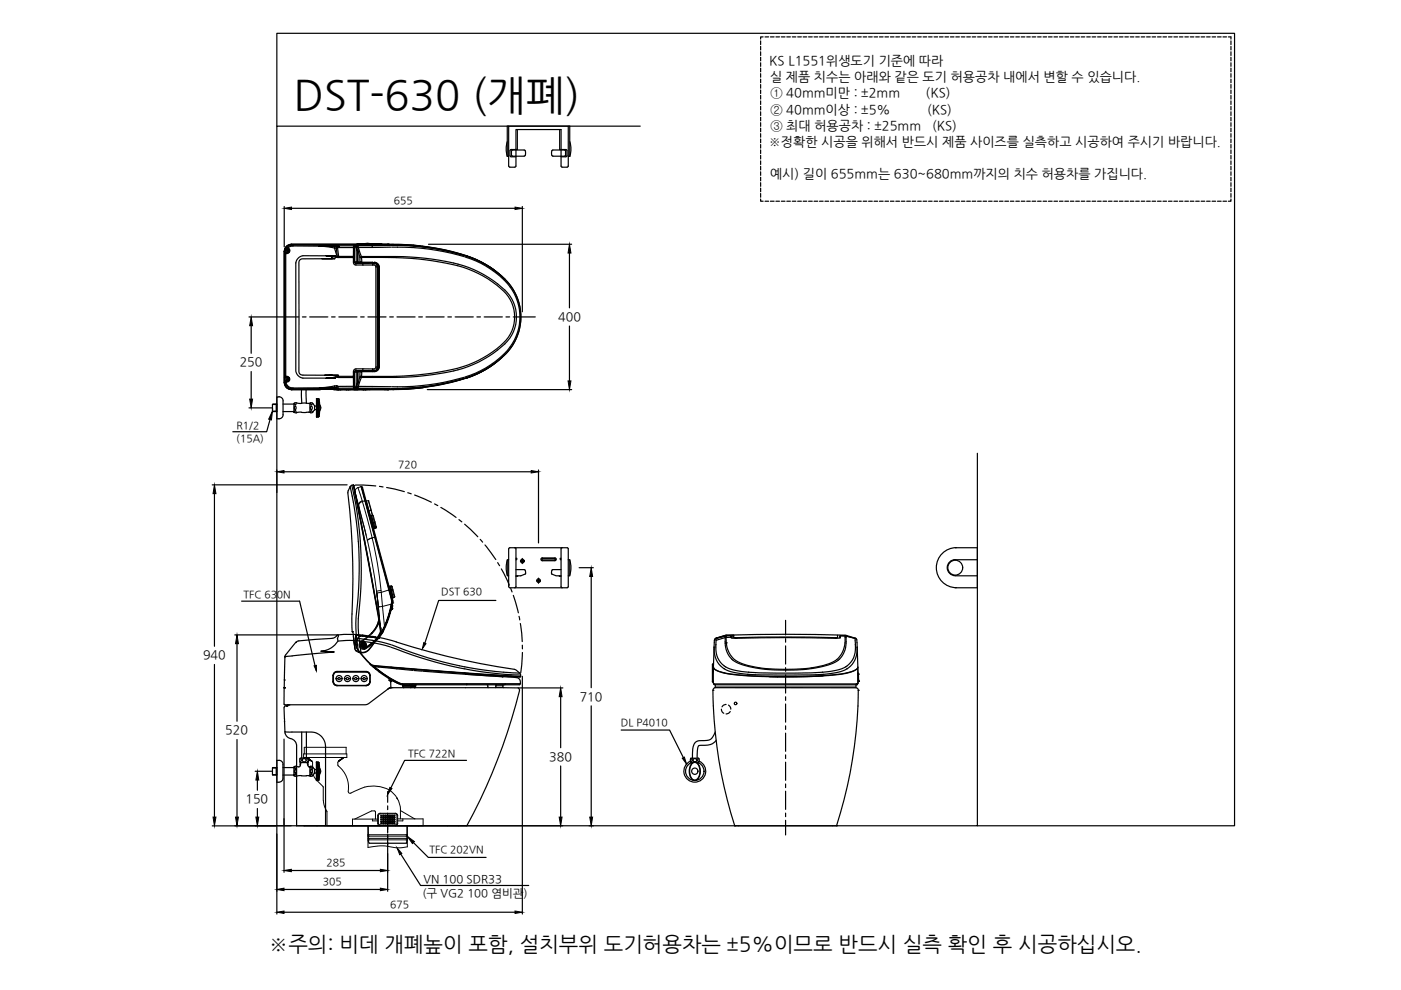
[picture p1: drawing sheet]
<svg xmlns="http://www.w3.org/2000/svg" width="297mm" height="210mm" viewBox="0 0 297 210" stroke-linecap="round" stroke-linejoin="round" font-family="sans-serif">
<!-- layer: 0 -->
<g fill="none" stroke="#000" stroke-width=".25">
<path d="M60.3 43.8v8.5M60.3 53.3v27.8M60.3 53.3h.1M60.3 53.4v27.7M60.3 53.3v.1M60.3 53.4v.3M60.3 53.5l.2 .1-.2 .1M60.3 53.5v.1M60.5 52.8h.4M60.5 53.4v.1l.4 .1M60.6 52.5v.3h.3M60.6 53.6l-.1 .1v26.1h.1"/>
<path d="M60.8 52.5l.2 .1 .1 .2M60.8 52.5l.1 .3M60.8 52.5h-.2M60.8 52.5h.1M60.9 53.6l-.6 .1M60.9 53.6h.1M60.9 53.6l-.1 .2M60.9 52.8h.1M60.9 52.8h.2M60.9 53.6h-.4h.2M60.9 52.8h-.3l-.1 .6h-.2M60.9 52.8a.35 .35 0 0 1 .4 .4 .35 .35 0 0 1-.4 .3"/>
<path d="M60.9 52.8a.39 .39 0 0 1 .4 .4 .39 .39 0 0 1-.4 .4M61.1 52.8l.3 .3-.2 .4M61.1 53.1l-.1 .2M61.2 52.9a.42 .42 0 0 1 .1 .4 .42 .42 0 0 1-.4 .3M61.8 51.8h.1M61.8 51.8a1.54 1.54 0 0 0-1.5 1.5M61.8 44.2h47.4M61.8 51.8a1.53 1.53 0 0 0-1.5 1.5M61.8 51.8l.2 .2 9.3 .1M61.8 51.8a1.48 1.48 0 0 0-1.5 1.6l.3-.9M61.8 51.8h13.8M61.9 52.2l.1-.2-.5 .1-.7 .4"/>
<path d="M62.1 52.1l9.9 .1h-4.4h.6M62.1 52.1l-.4 .1-.7 .4a.64 .64 0 0 1 .4 .8 .64 .64 0 0 1-.8 .4v26M62.2 52l-.1 .1M68.2 52.2l2.7 .4 .2-.4 .2-.1h3.7v.4h.2v1.9M68.2 52v.2M70.3 54.8v-.6h-1.1h1.9h-6.9a1.8 1.8 0 0 0-1.5 1.5v23a1.81 1.81 0 0 0 1.5 1.5h6.9h-1.9h1.1l1.2-.3M70.3 54.2l.2 .1M70.6 54.8h-2.3l2.7 .1h-6.8a.77 .77 0 0 0-.8 .8v23a.78 .78 0 0 0 .8 .8l7.5 .1h-2.8a4.8 4.8 0 0 1 2.6 .3M71.3 52.6h-.4l.6 1.9M71.4 52.3l.3-.2-.1 .4-.2-.1-.1 .2zM71.5 54.5l3.4 .1 .1 1.2 .1 .3 1.8 .1M71.5 54.5l-.9 .3"/>
<path d="M71.5 54.5l-1-.2 .1 .5M71.5 54.5h.1M71.6 52.6h-.3l.2 1.9M71.8 54.4l-.2-1.9h3.4l-.1 1.9 .3 .1h-.3M71.8 54.4l-.3 .1M71.8 54.6v-.2h3.1v.2l.3-.1v1.1M74.9 55.6h.3M75 52.1l.2 .2h.3v.1M75.2 55.6l.2 .2M75.2 52.5v-.2v3.2M75.2 55.5v.1M75.2 55.5l.3 .3"/>
<path d="M75.4 55.8l.1 .4M75.4 55.8h1.5v.4M75.5 52l-.5 .1 .2 .2M75.5 52.1l.3 .4M75.5 52.1l.3 1.3 .1 2.1 .4 .1M75.5 55.8h-.1M75.5 52h.1M75.5 52.5l.2 .5M75.6 51.8l3.3 .1M75.6 51.8h.1M75.6 51.8v.1M75.6 51.9h.1"/>
<path d="M75.6 55.5l.4 .2M75.6 51.8l.6 .1zM75.6 51.8l5.1 .1h-1.5M75.6 55.5h-.4M75.6 51.8h-13.8M75.6 52.9v2.6M75.7 55.5l.2 .3M75.7 53l.1 .2M75.7 53h.1M75.8 53.2v.4M75.8 51.7h5M75.8 51.7l-.2 .1"/>
<path d="M75.8 53.2h.1M75.8 51.8h.1M75.8 53.6v1.9M75.8 53.6h.1M75.8 55.5h.1M75.9 51.8h.3M75.9 51.8h-.3M75.9 51.7h-.1M75.9 51.8h.1M75.9 51.7l-.1 .1M75.9 51.7h.1M75.9 51.7h1.3"/>
<path d="M75.9 51.7h1.4M75.9 51.8h3.6h-.4M75.9 51.8h3.1M75.9 55.6l.5 .1M75.9 51.7h4.2M75.9 51.7h1.3h-1.3M75.9 51.7v.1M75.9 52l-.4 .1M76 51.8h.2M76.2 51.8h.1M76.2 51.9h2.7M76.2 51.9h.1"/>
<path d="M76.3 54.6h.3l.1 1h-.4zM76.3 55.6l.1 .1M76.7 55.7h2.3a1.07 1.07 0 0 1 1.4 1v21a1.05 1.05 0 0 1-1 1.1M76.8 55.7h1.4M76.8 55.7h.1M76.9 56.2h2.1M77.2 51.7h.1M77.3 51.7h-.1M77.3 51.7h.1M77.3 51.7l.6-.1 .7 .1M78.1 55.7l-2.6 .1M78.2 55.7h.1"/>
<path d="M78.5 51.7h.1M78.6 51.7h.1M78.9 52.1h-3.2l.3 .4h-.2l.5 2M78.9 52.1v.4M78.9 51.8l.3 .1zM78.9 51.8h.1M78.9 51.8h.2M78.9 51.9h.1M78.9 52.5h-2.9l.6 1.9h2.4M78.9 55.8h-2M78.9 55.8l.1 .4M79 54.4a63.1 63.1 0 0 1 19.2 1.9 22 22 0 0 1 9.9 6.4 8.1 8.1 0 0 1-2.6 11.5 26 26 0 0 1-13.9 5.3 91.4 91.4 0 0 1-15 .5l-.6 1.9 6.9 .1"/>
<path d="M79 54.6h-2.4v-.2l-.3 .2M79 54.6a61.1 61.1 0 0 1 20.2 2.4 20.4 20.4 0 0 1 8.6 5.9 7.7 7.7 0 0 1-1.7 10.4 24.3 24.3 0 0 1-13 5.6 81.2 81.2 0 0 1-16.5 .9M79 54.4v.2M79 55.7h-2.6M79 56.2h.4l.3 .4M79 51.8h.1M79.1 51.8h1.8M79.2 55.7h.1M79.3 55.7a.8 .8 0 0 1 .8 .8M79.3 55.7l-.4 .1M79.3 55.7h-1.1M79.3 55.7a1.29 1.29 0 0 1 1.1 1"/>
<path d="M79.4 51.8h.1M79.7 56.6v21.2l-.3 .4h-.4M79.7 56.6h.3M79.8 56.1l.2 .5M79.8 56.1l-.6-.3 .1 .4M80 56.6v21.2M80.1 56.5l-.1 21.8M80.1 56.5l-.1 .1M80.1 51.7l-4.2 .1M80.1 51.7h.1M80.1 56.1l.2 .5v5.8M80.2 56.1l-.1 21.8"/>
<path d="M80.2 56.2v21.7M80.2 56.3l.1 5M80.3 51.7h.4h-2.1h2.1M80.3 56.6v21.2M80.3 56.7v21M80.6 51.7l.3 .1M80.6 51.7h.1M80.7 51.7h.1M80.7 51.7l-1.6 .1M80.8 51.7l.1 .1M80.9 51.8l.1 .1M80.9 51.8h1.4"/>
<path d="M80.9 51.8h.1M81 51.8h.1M81 51.8h1.2M81 51.8v.1M81 51.8l-2.1 .1M82.2 51.8h.3l-7 .2M82.2 51.8h.1M82.3 51.8h.2M82.3 51.8h.1M82.5 51.8l.2 .1M82.5 51.8h.1M82.5 51.8l.1 .1"/>
<path d="M82.8 52l-3.9 .1M82.9 52.4l-4 .1M82.9 51.9l-6.4 .1h-.9l.1 .1-.1 .1M82.9 52a51.3 51.3 0 0 1 15.5 2.2M82.9 51.9a53.6 53.6 0 0 1 15.7 2.3M82.9 51.9h-.5M82.9 51.9a53.7 53.7 0 0 1 15.2 2.2M83 51.9h3.5l1.4 .2M83.1 52.4a49.3 49.3 0 0 1 15.3 2M83.3 51.8v.1M83.3 51.8h-1M83.3 51.8l5.8 .3"/>
<path d="M85.3 51.9l2.3 .2M87.7 52l1.8 .2 .3 .1M87.9 52.1l1.7 .2M89.5 52.2a46.3 46.3 0 0 1 9.6 2.1h-.1M89.8 52.3a46.6 46.6 0 0 1 9.2 2M90.8 51.8h30.4M98.6 54.5a20.1 20.1 0 0 1 8.2 4.8M98.6 54.2a20.6 20.6 0 0 1 8.4 5M98.6 54.2a20.5 20.5 0 0 1 8.5 5M99 54.3l3.7 1.7M99 54.3a20.2 20.2 0 0 1 5.9 3.1M99.1 54.3a20.3 20.3 0 0 1 7.4 4.4"/>
<path d="M103.8 56.6l1.9 1.4 1.4 1.2M106.9 59.4a10.8 10.8 0 0 1 0 15.6M107.1 59.2a11.3 11.3 0 0 1-1.9 17.6l-3.2 2-3.4 1.4M107.1 59.2a11.2 11.2 0 0 1 0 16M110.7 43.8v22.3M120.7 53.7v11.6M52.8 67.2h5.9M53.3 69.1v5.8M53.3 78.8v5.8M60.3 79.9v.1M60.3 79.8l.3 .2M60.3 79.9v.8l.2 .1-.2 .1"/>
<path d="M60.3 79.9l.2 .1M60.5 80h.1M60.6 79.8l.5 .1 .2 .2M60.6 79.8l.3 .2M60.7 80h-.2h.4M60.8 79.8l.5 .4M60.9 80h.1M60.9 80a.39 .39 0 0 1 .4 .4 .39 .39 0 0 1-.4 .4M71.5 79.9l.3 .1M71.5 79.9h.1M71.8 79.8h-.3l.3 .2-.3-.1M71.8 79.8v.2"/>
<path d="M74.9 78.9h.3M74.9 79.9h.3l-.3 .1 .1 1.9h-3.4M75.2 78.9v1l-.3-.1v.2h-3.1M75.2 80v1.8l-.2 .1v.4h-3.3M75.2 78.9h.1M75.2 78.9v3.2v-.3M75.4 78.6l-.2 .3M75.4 78.6h.1M75.5 78.2l-.1 .4M75.5 78.6l-.3 .3M75.8 78.9v1.9M75.8 78.9h-.2v2.6"/>
<path d="M75.8 78.9h.1M75.9 78.6l-.3 .3h-.4M76 78.7l-.1 .2M76.3 79.8v.1M76.3 78.8h.4l-.1 1h-.3zM76.4 78.7l-.5 .1M76.6 79.8v.2l-.3-.1-.5 2h.2l-.3 .4 7.1 .1M76.7 78.7h2.3M76.9 78.7h1.2M76.9 78.2l-1.8 .1-.1 .3-.1 1.2h-3.1M76.9 78.2v.4h-1.5M76.9 78.2h2.1"/>
<path d="M77 78.6h1.1zM78.1 78.7h.1M78.9 78.6l.4 .1-3.8-.1M79 78.7l.4 .1h-3.5l-.1 2.2-.3 1.2M79 78.7v.1M79 78.2l-.1 .4h-2M79.3 78.2l-.1 .4 .6-.3M79.7 78.6l-.5 .1M80 77.8h-.3M80 77.8l-.2 .5M80 77.8h.1M80 77.8l.1 .1"/>
<path d="M80.1 77.9h.1M80.2 77.9v.4M80.3 77.8l-.2 .5M80.3 69.3v8.5M80.3 62.4v6.9M80.3 77.8l-.1 .4M80.3 62.4h.1M80.3 72h.1M80.3 77.8h.1M80.3 69.3h.1M80.3 65.1h.1M80.4 77.7a1.1 1.1 0 0 1-1.1 1"/>
<path d="M103.2 78.1l-1.7 1-2.5 1M105 77a20.5 20.5 0 0 1-6 3.1M106.5 75.7a19.8 19.8 0 0 1-7.5 4.4M106.8 75.1a20.1 20.1 0 0 1-8.2 4.8M107 75.3a20.6 20.6 0 0 1-8.4 4.9M120.7 69.1v11.7M52.8 86.5h4.8M57.3 89l-.8 2.5h-7.1M60.3 81.1h.1M60.3 81.1a1.58 1.58 0 0 0 1.5 1.5M60.3 81.1a1.53 1.53 0 0 0 1.5 1.5M60.3 80h.1"/>
<path d="M60.3 80.8v.1M60.3 80h.2M60.3 80.7v.1M60.5 81l.1 .5M60.5 81a1.52 1.52 0 0 0 1.5 1.4M60.5 81h-.1a1.35 1.35 0 0 0 1.4 1.6M60.5 81h.1M60.5 81v.1M60.5 80v.7l.4 .1M60.6 80.8l-.3 .1M60.6 80.8l-.1 .2M60.9 80.8l-.1 .2"/>
<path d="M60.9 80.8l-.4 .2M60.9 80.8h-.4h.2M60.9 80h-.4M60.9 80a.34 .34 0 0 1 .4 .4 .34 .34 0 0 1-.4 .3M60.9 80.8h.1M61.3 80.2l.1 .1M61.3 80.1a.61 .61 0 0 1 0 .7 .61 .61 0 0 1-.7 .2 1.51 1.51 0 0 0 1.5 1.3M61.3 80.1v.1M61.4 80.4l-.2 .3-.3 .1M61.4 80.3v.1M61.8 82.6h.1M61.9 82.2l.1 .2"/>
<path d="M62 82.4l-.2 .2M62.1 82.3l.1 .1M67.9 82.5v.1M70.6 82.5v.1M70.7 82.5l.8 .1M70.7 82.6h.8zM70.9 81.8h.4l.3 .1M70.9 81.8l-3 .4h3.5l-9.3 .1M70.9 81.8l.3 .5h.5M71.3 81.8l.1 .4 .3 .1M71.3 82.6h.4M71.3 82.3l-9.3 .1"/>
<path d="M71.5 82.5h-.8M71.6 81.9l.1 .4M71.7 82.7h.1M71.8 82.6h.3M71.9 82.5v.1M72.1 82.7h.1M72.6 82.6h-.4M73.1 82.6h.4M73.5 82.7h.1M73.5 82.6h.4M73.9 82.7h.1M74.4 82.6h-.4"/>
<path d="M74.8 82.6h.4M75.2 82.1l-.2 .2 7.5 .3h-.3M75.2 82.7h.1M75.3 82.6h.4M75.5 82.3l.4 .1M75.5 82.2l-.3-.1-.2 .2M75.5 82.3h.1M75.5 82.2v.1M75.5 82v.1M75.5 82h.1M75.6 82.4h-.1M75.6 82.2l.1 .1-.1 .1h.3"/>
<path d="M75.6 82.2l-.1 .1M75.6 82.7h.1M75.7 81.4l-.2 .6M75.7 81.4h.1M75.8 81.2l-.1 .2M75.8 81.2h.1M75.8 80.8v.4M75.8 81.9l-.2 .3M75.8 80.8h.1M75.9 82.4l2.6 .1M76.2 82.6h-.5M76.6 82.6h.4"/>
<path d="M77 82.7h.1M77.1 82.6h.3M77.4 82.7h.1M77.7 82.5l.8 .1h-7M77.7 82.6h.7zM77.8 82.6h4.4M77.9 82.6h-.4M82.2 82.6h.1M82.3 82.6h.1M82.3 82.6h-.1M82.5 82.5l-.1 .1M83.3 82.6h.1"/>
<path d="M83.3 82.5l-21.5 .1M85.3 82.4h-2.4M87.6 82.3l-2.3 .2M87.9 82.3l-1.4 .2h-3.5M89.2 82.1l-3.9 .3M89.6 82.1l-1.7 .2M89.8 82.2l-2.1 .2M89.8 82.1h.1M89.8 82.2l-6.5 .4M90.6 82.6h30.6M98.2 80.3a53.5 53.5 0 0 1-15.3 2.2M98.4 80a50.2 50.2 0 0 1-15.3 2"/>
<path d="M98.4 80.3a53.7 53.7 0 0 1-13.1 2.1M98.6 80.2a56.3 56.3 0 0 1-19.2 2.3M99 80.1a47.1 47.1 0 0 1-9.2 2.1M45 102.8h28.6M45.5 104.7v32.3M74.6 102.9h.3l2.3 11.6M74.6 102.9l.7 3.3M74.6 102.9l-.3 .3M74.9 102.8l2.4 11.7M75 103h.1M75 103l5.1 26.9M75.3 106.2a84.1 84.1 0 0 1 .7 25v3l.5 4.1"/>
<path d="M77.2 114.5l3.5 19.1a11.7 11.7 0 0 1-3 4.5l-1.2 .2M77.2 114.5l3.5 18.8v.6l-.2 .4M49.8 134.6h21.7M50.2 136.5v16.4M51.2 127.5h12.3M60.4 139.2h.1M60.4 139.2v.2M62.7 136.2h.1M70.4 135.4l-7.3 .5-.4 .3-2.3 3M71.7 134.6l-.8 .6-.5 .1M71.8 134.8l-.3 .6 .1 .5M71.8 134.8h.1"/>
<path d="M74.7 133.9l-.1-1.8a169.9 169.9 0 0 0-.8-27.8l.4-1.1 .1 .1a78.7 78.7 0 0 1 1.2 27.8v3.1l.5 4 .5 .1M74.7 133.9l.1 .1M74.8 133.9h-.1M74.8 133.9l.1 1.1M74.8 134h.1M74.9 135l.1 .4M75.1 135.8l-3.5 .1a4.5 4.5 0 0 1-3.6 2.2l2.8 .1-10.4 1-.1 6.6M75.2 137.4l-.2-2 .4 2.5M75.4 137.9l.1 .1M75.4 136.7h.1M75.4 137.9l.7 .4M75.5 138h.1"/>
<path d="M75.7 135.8a1.88 1.88 0 0 0 .2 1.9l1.9 2.3 .7 .7 .6 .4 19.4 1.6M75.7 135.8l4.1 .6 2.9 .8M75.7 135.8a1.7 1.7 0 0 0 .1 2l2.6 3M75.7 135.8l.2-.4 4 .5 3 .8M75.9 135.4l-.3 .4M76 138.2l.5 .2M76.3 134.9h.1M76.3 134.9l-.5 .5M76.4 134.9l2.5 .2M76.4 134.8l-.1 .1M76.9 134.8v-.1l2.7 .3M76.9 134.8l-1.5-.1v2"/>
<path d="M76.9 134.8h.1M76.9 134.8l2 .3M76.9 134.7a21 21 0 0 0-5.3-.1l.2 .2M78.9 135.1l1.4 .2 .1-.1M79.2 135.1l.4 .1M79.6 135.2h.2M79.6 135.1v.1M79.6 135l.3 .3M80.3 135.2v.1M80.3 135.2l1.9 .4a168.6 168.6 0 0 0 27.1 6.4l.9 .7M80.6 134.4l-2.3 3.3a1.94 1.94 0 0 1-1.8 .7v-.1M82.9 137.2a82.3 82.3 0 0 0 24.1 5.8"/>
<path d="M83 136.7a77.9 77.9 0 0 0 27.2 6M122.8 120.4h3M125.3 122.2v23.6M151.4 137.2l-.1 4.2a2.68 2.68 0 0 0 2.3 1.3 109.4 109.4 0 0 0 25.1 .1 5.2 5.2 0 0 0 3.1-1.2l-.1-4.3M151.8 135.4l-.3 .3-.1 .5a5.2 5.2 0 0 0 3 6l1.8 .5a116.5 116.5 0 0 0 17.6 .3h.8a10.8 10.8 0 0 0 5.3-1.4 5.6 5.6 0 0 0 1.8-5.4v-.5l-.4-.3M151.8 135.4l2-.5v.3l-2 .6zM151.8 135.4h.1M151.9 135.3v.1M151.9 135.3l-.4 .3M153.8 136.3h.1M153.8 134.7l-2 .6M153.8 134.8h.1"/>
<path d="M153.9 134.8l-2.1 .6M153.9 134.8v.3l-.1 .1v1.1M154 134.7a382.7 382.7 0 0 1 25.4 0M154 134.7l-2.2 .6-.3 .4M154 136.3a5.1 5.1 0 0 0 4.5 4.8 36.9 36.9 0 0 0 17.3-.4 5.3 5.3 0 0 0 3.4-5.9l.2 .1a5.5 5.5 0 0 1-2.3 5.5 27.6 27.6 0 0 1-12.1 1.7l-4.2-.4a11.6 11.6 0 0 1-5.7-2 4.8 4.8 0 0 1-1.3-3.4M154 136.3h.1M154 134.7h-.3M155 134.8h-1.1M155.1 135.2l-.1-.4v.4M155.6 134.7l-.4 .2v.4M155.9 135.2l.1 .1M156 135.3h.1"/>
<path d="M177.1 135.3h.1M177.6 134.7v.4l-.2 .1-10.8-.1-10.8 .1-.2-.1v-.4h-1.6M178.1 134.8h1.1M178.2 135.1l-.7 .2-10.9-.1-11 .1-1-.2a.44 .44 0 0 0-.6 .1 .44 .44 0 0 0 0 .5v.6M178.2 135.2h-.1M178.2 135.1v-.3l-.1 .4M178.2 135.1l-.1 .1M179.2 134.8h.1M179.3 134.8h.1M179.3 134.8l2 .6M179.4 134.7l1.9 .6 .3 .3M179.4 134.9l1.9 .5v.4a5.4 5.4 0 0 1-2.4 5.8 27.3 27.3 0 0 1-9 1.1l-10.4-.1a11.4 11.4 0 0 1-6-1.4 5.5 5.5 0 0 1-1.7-5.3v-.1"/>
<path d="M181.3 135.4h.1M45.5 140.9v32.3M50.2 156.8v16.4M60.2 156.7v28.2M60.2 150.1l.1 2.3M60.2 145.8h.1M60.3 145.8l-.1 3.5M60.3 144.2h.1M60.3 152.4h.1M60.3 152.4v.5M60.3 152.9l.1 2.2 5.5 .1a3.1 3.1 0 0 1 3.1 3.1v16.8M60.4 155.3v.1a1.55 1.55 0 0 0 1.3 1.2"/>
<path d="M60.4 155.1v.1M60.6 149.6l-.2 .2-.2 .2M60.8 149.7h.1M61 149.4v.1M61.1 149.5l-.3 .2M61.1 149.5l-.2 .1-.3 .1M61.4 149.4l-.3 .1M61.7 156.6a1.53 1.53 0 0 1 1.2 1.6v16.9h4.2M70.6 144.5h.1a.8 .8 0 0 0 .8 .8M70.6 143.2l.1 1.3M70.6 143.2v1.3M70.6 144.5l.3 .6 .6 .3"/>
<path d="M70.7 143.2v1.3a.77 .77 0 0 0 .8 .8M70.7 144.7v.1M71.2 143.9h.4a.24 .24 0 0 1 .3-.2 .24 .24 0 0 1 .2 .2h.4M71.5 142.4a.8 .8 0 0 0-.8 .8M71.5 142.4h6.1a.8 .8 0 0 1 .8 .8M71.5 145.3h6.1l-6.1 .1M71.5 145.3v.1M71.5 142.4h6.1M71.5 142.4a.86 .86 0 0 0-.9 .8M71.6 143.9a.24 .24 0 0 0 .3 .2 .24 .24 0 0 0 .2-.2M73 143.9h.4a.25 .25 0 0 1 .3-.2 .25 .25 0 0 1 .2 .2h.4M73.4 143.9a.25 .25 0 0 0 .3 .2 .25 .25 0 0 0 .2-.2"/>
<path d="M74.8 143.9h.4a.24 .24 0 0 1 .2-.2 .24 .24 0 0 1 .3 .2h.4M75.2 143.9a.24 .24 0 0 0 .2 .2 .24 .24 0 0 0 .3-.2M76.6 143.9h.4a.24 .24 0 0 1 .2-.2 .24 .24 0 0 1 .2 .2h.5M77 143.9a.24 .24 0 0 0 .2 .2 .24 .24 0 0 0 .2-.2M77.6 142.5h-6.1a.77 .77 0 0 0-.8 .7M77.6 142.5a.94 .94 0 0 1 .9 .7M77.6 142.4a.86 .86 0 0 1 .9 .8M78.3 144.9v.1M78.4 144.5a.77 .77 0 0 1-.8 .8M78.4 144.5a.76 .76 0 0 1-.7 .8M78.4 143.2v1.3M78.4 144.5h.1"/>
<path d="M78.4 140.8l.8 .7M78.5 140.8l.7 .7M78.5 144.5l-.3 .6-.6 .3M78.5 140.7l.1 .2 .8 .3 19.1 1.5M78.5 143.2v1.3M78.7 141h.1M79 141.1l.5 .6M79.2 141.5l.4 .3M79.3 141.2l.3 .1M79.3 141.3l-.2-.1 .4 .3M79.3 141.3l.2 .1M79.5 141.5l.1 .1a17.9 17.9 0 0 0 5.8 3.4l24.8 .1"/>
<path d="M79.5 141.5l1.5 1.1a15.2 15.2 0 0 0 4.4 2.4M79.5 141.7l4 2.6M79.6 141.4l4.6 .4M79.6 141.3v.1M79.6 141.8l.1 .1M79.7 141.9a21.6 21.6 0 0 0 5.3 3.3h.4M80.1 142l.1 .1M80.2 141.4h.1M82.3 143.8l2.1 1.1M82.6 145.8l-4.4 3.4-.6 .2h-17.3l-.1-.1M82.6 145.8h.1M82.7 144.3h.1"/>
<path d="M82.7 144.3l-.2-.1 .3 .3 .1 1.2-.3 .1M82.7 144.3l.1 .1M82.8 145.8h.3l-.8 .2M82.8 144.4v.1M82.8 144.5h.1M82.9 141.5l27.3 2M83.1 145.8l26.7 .1M84.1 141.8l3.5 .3M85.3 145.2l.1 .1M85.4 145.2h.1M85.4 145.2v.1M85.4 145.2h24.7"/>
<path d="M85.4 145.2l.1 .1M85.4 145.4h1.8v.3M85.4 145.3v.1M85.4 145.4v.3M85.4 145.7h1.8M85.5 145.7l.1 .1M85.8 145.2h.1M86.8 145.2h.1M86.9 145.2h.1M87.2 145.7l-.1 .1M87.3 145.2l-1.9 .1M87.8 142.2l1.7 .1"/>
<path d="M88.1 145.4h.1M88.1 145.7l-.2 .1M88.1 145.3v.1h-.9h.9l-.1 .3h-.8M88.1 145.3v.1M88.1 145.4v.3M88.2 145.2l-1 .1v.1h-1.8M88.2 145.2l-.1 .1M89.7 142.3l9 .7M98.5 142.7l11.8 .8M98.5 142.7l11.9 .7M98.7 143l7.8 .5M98.7 143l8 .5"/>
<path d="M103.3 145.2l.2 .6M105.1 145.7v.1M105.1 145.3v.4M105.3 145.2l-.1 .1h1.4v.4M106.5 143.5l2.9 .2M106.5 143.5h.1M106.6 145.7h-1.5M106.7 145.2h.1M107 143l3.4 .1M109.4 143.7a.94 .94 0 0 1 .8 1.3h-22.6M109.4 143.6h.1M109.4 143.7h.1"/>
<path d="M109.8 145.8l.2 .2 .1 .5M110 145.9h9.3M110.1 146.5a122.5 122.5 0 0 1-11.1 28.6h-34.6M110.2 142.7l.2 .7M110.2 145.1l-.1 .1M110.4 143.4l-.1 .1M110.7 143.4v50.4M118.9 147.7v10.8M125.3 149.7v23.5M151.2 146.4a97.4 97.4 0 0 0 4.6 28.6M151.2 146.4h.1M151.2 146.3a.89 .89 0 0 1 1.2-.5h29.1l.4 .2 .1 .4"/>
<path d="M151.2 140.8h.1M151.2 140.7l-.2 .2v3.6l.2 .2M151.3 141.5v3.5h30.5M151.4 145v.1a1.12 1.12 0 0 0 1.1 .1h29.2M151.6 155.2a2.25 2.25 0 0 1-2.8 1.8 1.61 1.61 0 0 0-1.9 1.8l-.1 2M151.7 145.2v.5h29.8v-.5M151.8 157a4.1 4.1 0 0 1-3.5 1.1l-.4 .5-.1 2.2M153 150.4l.1 .4 .4 .4M153.9 149.4l-.5 .1-.3 .4M154.5 149.5l.3 .3 .1 .6M154.8 150.8l-.3 .4-.6 .2M174.5 143.3l-7 .2h-4.4"/>
<path d="M181.8 145l-.1 .2M181.9 141.4l-.1 .2a6.4 6.4 0 0 1-3.3 1.3l-6.2 .5-8.9 .1-6.7-.3-3.6-.6a2.15 2.15 0 0 1-1.8-1.1v-.1M181.9 142.7h.1M181.9 142.7l.1 1.7M181.9 142.7l.1 .2M181.9 144.8v-3.3v3.4l-.2 .1M181.9 144.8l-.1 .2M182 146.4a96.2 96.2 0 0 1-4.6 28.6M182 146.4h.1M182 143v1.4M182 142.9h.1M182 144.5h.2"/>
<path d="M182 144.2l.2 .2M182.2 144.5h-.2M182.2 144.4v.1M45 175.1h13.5M49.8 175.1h10.3M54.1 163.5h3.5M54.6 165.4v2.1M54.6 171.4v1.8M58.7 175.2v18.6M60.2 173.6v1.5h1.5M78.1 175.1v1.9h.1M78.3 178.1h-.2l.1 .7h7.9l.2-.7h-.2"/>
<path d="M78.3 177.3h-.2v.5h.1M86.1 177.3h.2v.5h-.2M86.3 175.1v1.9h-.2M87.7 178.6l3.1 3.2h12.3M99.1 175.1h20.2M118.9 162.4v10.8M124.9 175.1h.9M155.8 175.1h.1M155.8 175h.1M155.8 175.1h21.6M177.4 175.1h.1M177.4 175h.1"/>
<path d="M60.2 193.4h49M61.8 184.6h18.8M82.2 181v3.9"/>
<circle cx="60.9" cy="53.2" r=".18"/>
<circle cx="60.9" cy="53.2" r=".14"/>
<circle cx="60.9" cy="80.4" r=".18"/>
<circle cx="60.9" cy="80.4" r=".14"/>
<circle cx="71.9" cy="143.9" r=".65"/>
<circle cx="73.7" cy="143.9" r=".65"/>
<circle cx="75.4" cy="143.9" r=".65"/>
<circle cx="77.2" cy="143.9" r=".65"/>
<circle cx="156" cy="149.2" r=".28"/>
</g>
<g fill="#000" stroke="#000" stroke-width=".21">
<path d="M60.3 44.2l1.5-.3v.5zM109.2 43.9l1.5 .3-1.5 .2zM120.7 51.8l.4 1.9h-.7zM53.3 67.2l.3 1.9h-.7zM52.9 84.6h.7l-.3 1.9zM57.8 87.2l-.2 1.8-.6-.1zM120.4 80.8h.7l-.4 1.8zM45.5 102.8l.3 1.9h-.6zM50.2 134.6l.3 1.9h-.6zM125.3 120.4l.3 1.8h-.6zM118.9 145.9l.3 1.8h-.6zM45.2 173.2h.6l-.3 1.9z"/>
<path d="M49.9 173.2h.6l-.3 1.9zM54.3 173.2h.6l-.3 1.9zM54.6 163.5l.3 1.9h-.6zM86.4 177.3l1.5 1.1-.5 .5zM118.6 173.2h.6l-.3 1.9zM125 173.2h.6l-.3 1.9zM58.7 193.4l1.5-.2v.5zM60.2 184.6l1.6-.3v.5zM80.6 184.3l1.6 .3-1.6 .2zM109.2 193.2l1.5 .2-1.5 .3z"/>
</g>
<!-- layer: 1 -->
<g fill="none" stroke="#000" stroke-width=".25">
<path d="M58.7 99.6v4.8M114.2 99.6v15.5M60.2 100h52.4M110.3 119h.9M110.7 118.4v1.1M113.7 123.1h.9M114.2 122.6v1.1M65 160.6l1.1 .8-1-.8M71.8 161.4l1-.8-1 .8M72.8 160.6l-1 .8M84.2 169.2l.1 .2"/>
<circle cx="81.3" cy="174.5" r=".12"/>
<circle cx="81.3" cy="173.7" r=".12"/>
<circle cx="81.3" cy="173.4" r=".12"/>
<circle cx="81.3" cy="173" r=".12"/>
<circle cx="81.3" cy="174.1" r=".12"/>
<circle cx="81.7" cy="173.7" r=".12"/>
<circle cx="81.7" cy="174.1" r=".12"/>
<circle cx="81.7" cy="174.5" r=".12"/>
<circle cx="81.7" cy="173.4" r=".12"/>
<circle cx="81.7" cy="173" r=".12"/>
<circle cx="82.2" cy="173.4" r=".12"/>
<circle cx="82.2" cy="173" r=".12"/>
<circle cx="82.2" cy="174.1" r=".12"/>
<circle cx="82.2" cy="173.7" r=".12"/>
<circle cx="82.2" cy="174.5" r=".12"/>
<circle cx="82.7" cy="173" r=".12"/>
<circle cx="82.7" cy="174.5" r=".12"/>
<circle cx="82.7" cy="173.7" r=".12"/>
<circle cx="82.7" cy="174.1" r=".12"/>
<circle cx="82.7" cy="173.4" r=".12"/>
<circle cx="83.1" cy="173.7" r=".12"/>
<circle cx="83.1" cy="173" r=".12"/>
<circle cx="83.1" cy="174.1" r=".12"/>
<circle cx="83.1" cy="174.5" r=".12"/>
<circle cx="83.1" cy="173.4" r=".12"/>
<circle cx="83.6" cy="173.7" r=".12"/>
<circle cx="83.6" cy="173" r=".12"/>
<circle cx="83.6" cy="174.5" r=".12"/>
<circle cx="83.6" cy="173.4" r=".12"/>
<circle cx="83.6" cy="174.1" r=".12"/>
</g>
<path d="M58.7 100l1.5-.2v.5zM112.6 99.8l1.6 .2-1.6 .3z" fill="#000" stroke="#000" stroke-width=".21"/>
<!-- layer: 4 -->
<g fill="none" stroke="#000" stroke-width=".25">
<path d="M107.5 30l-.2 1.6 .2 1.5M107.5 33.1v-6.4h13.3v6.4M107.5 33.1h.3M107.8 26.7l.1 8.5 .2 .2M108.1 35.4h1.1M108.7 33.1h2.4M108.7 33.1l-.2-.2v-1l2.6-.1a.82 .82 0 0 1 0 1.3M109.2 35.4l.2-.2v-7.7h9.6v7.7l.2 .2M109.7 27.5v4.2h-1.3l-.3 .2 .1 1.3h1.2M117.2 33.1h2.5M117.2 33.1a.83 .83 0 0 1 0-1.3l2.6 .1 .1 1-.2 .2M118.7 27.5v4.2h1.3"/>
<path d="M119 33.2h1M119.2 35.4h1M120 31.7l.2 .2v1.1l-.2 .2M120.5 26.7v8.5l-.2 .2M120.5 33.1h.3M120.8 30l.3 1.6-.3 1.5M57.8 87.2l.9 .1zM57.8 85.8l.9-.1zM57.8 85.8v1.4M58.6 85.7v1.6M58.7 85.7v1.5M59.1 84.2h-.4v4.6h.4"/>
<path d="M59.2 84.1h.1M59.2 88.8h.1M59.2 84.1a.86 .86 0 0 1 .8 .9M60 85v2.9M60 85.7h2.3M60 87.9a.86 .86 0 0 1-.8 .9M62.3 87.4l.6 .1M62.4 87.5l.2-.5 .2 .5M62.5 86.1a.35 .35 0 0 1 .3 .4 .35 .35 0 0 1-.3 .3zM62.8 85.4l-.2 .5-.2-.4M62.9 85.4l2.1 .1M62.9 85.4a.39 .39 0 0 0-.6 .4v1.6v-.1h-2.3"/>
<path d="M63.9 82.6l.1 2.9M64.9 82.6l.1 2.9M65 87.4l-2.1 .1M65 85.5h.4M65.4 87.4h.3M65.4 85.5h.3M65.4 87.4h-.4M65.8 85.4l.2 .4 .2-.4M65.9 86.1a.36 .36 0 0 1 .3 .4 .36 .36 0 0 1-.3 .3zM66.2 87.5l-.2-.4-.2 .4M66.4 85.7l-.3-.3-.4 .1v1.9l.4 .1 .3-.2M66.4 85.6l.3 .4"/>
<path d="M66.7 86.1v.7h.4M66.7 86v.1M66.7 86.8v.1M66.7 86.1h.4M66.7 86.9l-.3 .4M67.2 84.5h.1M67.2 84.5l.3 .1M67.2 84.5v3.9M67.2 85.7h.3M67.2 85.6h.3M67.2 87.7h.3M67.2 85h.3"/>
<path d="M67.2 84.9h.3M67.2 84.8h.3M67.2 84.7h.3M67.2 84.6h.3M67.2 87.5h.3M67.2 87.6h.3M67.2 87.4h.3M67.2 87h.3M67.2 87.1h.3M67.2 87.2h.3M67.2 87.3h.3M67.2 86.5h.3"/>
<path d="M67.2 86.6h.3M67.2 86.7h.3M67.2 86.8h.3M67.2 86.9h.3M67.2 86.4h.3M67.2 86.3h.3M67.2 86.2h.3M67.2 86.1h.3M67.2 86h.3M67.2 85.9h.3M67.2 85.8h.3M67.2 85.4h.3"/>
<path d="M67.2 85.3h.3M67.2 85.5h.3M67.2 85.2h.3M67.2 85.1h.3M67.2 88h.3M67.2 88.1h.3M67.2 88.2h.3M67.2 88.3h.3M67.2 87.8h.3M67.2 87.9h.3M67.5 84.6h.1v3.7M67.5 84.6v3.8"/>
<path d="M67.6 84.6l.2 1.9-.2 1.8M67.6 88.3l-.4 .1M67.8 85.8l.2 .7-.2 .6M107.5 118.8l-.2 1.6 .2 1.5M107.8 118.7h-.3v3.4h.3M107.9 116.2h12.5v8.3h-12.5zM109.2 116.1l.2 .3v8l-.2 .2M109.4 118.4h.2v.3h-.2M114.9 118.5l2.7-.1 .2 .2-.2 .1h-2.6zM115 118.3h2.6M115 118.3l-.3 .3 .3 .3h2.6l.3-.3-.3-.3M119 118.4h-.2v.3h.2"/>
<path d="M119.2 116.1l-.2 .3v8l.2 .2M120.5 118.7h.3v3.4h-.3M120.8 118.8l.3 1.6-.3 1.5M202.5 116.1h4.7v8.5h-4.7M202.8 116.1a4.2 4.2 0 0 0-4.3 4.3 4.2 4.2 0 0 0 4.3 4.2M207.2 118.7h-4.7a1.7 1.7 0 0 0-1.7 1.7 1.7 1.7 0 0 0 1.7 1.7h4.7M109.4 120.8h1.9l.1 .6-.1 .3M109.8 122.1l-.4 .1M111.3 121.7l-.9 .4h-1M117 121.7l.9 .4h1.1M118.6 122.1l.4 .1M119 120.8h-1.9l-.2 .6 .1 .3"/>
<path d="M64 155.2v5.6l1.3-.1 .1 .5-.1 .5M65 155.2v5.6M57.8 162.8l.9-.1-.9 .1v1.4l.9 .1-.9-.1M58.6 162.7v1.6M59.1 161.2h-.4v4.7a1.03 1.03 0 0 0 1.3-.9M59.2 161.2a.86 .86 0 0 1 .8 .9M60 164.3h2.3M60 162.7h2.3M60 162.1v2.9M62.3 164.3h.1M62.3 164.5l.6 .1M62.4 164.5l.2-.4 .2 .5"/>
<path d="M62.5 163.2a.35 .35 0 0 1 .3 .3 .35 .35 0 0 1-.3 .4zM62.8 162.5l-.2 .5-.2-.5M62.9 162.5a.39 .39 0 0 0-.6 .3v1.7v-.2M63.6 160.8l.3 .4-.3 .3M63.6 161.7v.8h-.7M63.6 161.7h1.7M63.8 161.7l-.2 .3M63.8 162l-.2 .2M64 160.8a.51 .51 0 0 0-.5 .3 .51 .51 0 0 0 .2 .6M65 164.5l-2.1 .1M65.2 161.7l.1 .3M65.2 162l.1 .2"/>
<path d="M65.3 161.7v.7l.3 .2M65.3 160.9l-.3 .3 .4 .3M65.4 164.5h.3M65.4 164.4l-.5 .1M65.5 162.6l.1 .1M65.6 164.4h.1M65.6 162.7h.1M65.6 162.6h.1M65.6 164.4l-.1 .1M65.6 162.6v.1M65.6 164.4v.1M65.7 162.5a.84 .84 0 0 1 1 .7"/>
<path d="M65.7 162.6v1.9M65.8 162.5l.2 .4 .2-.4M65.9 163.2a.36 .36 0 0 1 .3 .3 .36 .36 0 0 1-.3 .4zM66.2 164.5l-.2-.4-.2 .5M66.7 163.9v.1a.93 .93 0 0 1-1 .5M66.7 163.2v.7h.4M66.7 163.2h.4M67.2 161.6h-.1v3.9h.1M67.2 161.6h.3M67.2 164.3h.3M67.2 162.7h.3M67.2 164.5h.3"/>
<path d="M67.2 164.4h.3M67.2 162.6h.3M67.2 161.6v3.9M67.2 164.7h.3M67.2 164.8h.3M67.2 162h.3M67.2 161.9h.3M67.2 161.8h.3M67.2 161.7h.3M67.2 164.6h.3M67.2 164h.3M67.2 164.1h.3"/>
<path d="M67.2 164.2h.3M67.2 163.6h.3M67.2 163.7h.3M67.2 163.8h.3M67.2 163.9h.3M67.2 163.5h.3M67.2 163.4h.3M67.2 163.3h.3M67.2 163.2h.3M67.2 163.1h.3M67.2 163h.3M67.2 162.9h.3"/>
<path d="M67.2 162.8h.3M67.2 162.5h.3M67.2 162.4h.3M67.2 162.3h.3M67.2 162.2h.3M67.2 162.1h.3M67.2 165.1h.3M67.2 165.2h.3M67.2 165.3h.3M67.2 164.9h.3M67.2 165h.3M67.5 161.6l.1 .1"/>
<path d="M67.5 165.4l-.3 .1M67.5 161.6v3.9M67.6 161.7l.2 1.9-.2 1.8M67.6 165.4l-.1 .1M67.6 161.7v3.7M67.8 162.9l.2 .6-.2 .7M146.4 161.4a2.32 2.32 0 0 0-.9 3.5 2.32 2.32 0 0 0 3.6 0 2.32 2.32 0 0 0-.9-3.5M146.4 160.8l.3 .4-.3 .3M146.5 161.7h.1M146.5 161.7l-.2-.5 .2-.5 1.6 .1a.73 .73 0 0 1 0 .9M146.6 161.7h.1M146.6 161.9a.91 .91 0 0 1 1-.3 .91 .91 0 0 1 .7 .8 2.59 2.59 0 0 1-.6 3 .97 .97 0 0 1-1.3-.7 2.93 2.93 0 0 1 .2-2.8z"/>
<path d="M146.7 161.9a.87 .87 0 0 1 .9-.2 .87 .87 0 0 1 .6 .8 2.39 2.39 0 0 1-.7 2.9 1.27 1.27 0 0 1-1.3-1.5l.1-1.1zM148 161.7h.1M148.1 161.7h.1M148.2 160.9l-.3 .3 .3 .3"/>
<circle cx="110.8" cy="119" r=".39"/>
<circle cx="110.8" cy="119" r=".2"/>
<circle cx="114.2" cy="123.1" r=".39"/>
<circle cx="114.2" cy="123.1" r=".2"/>
<circle cx="202.5" cy="120.4" r="1.58"/>
<circle cx="64.5" cy="161.2" r=".38"/>
<circle cx="147.3" cy="161.2" r=".38"/>
<circle cx="147.3" cy="163.5" r="1.96"/>
<circle cx="147.3" cy="163.5" r=".67"/>
</g>
<!-- layer: 3 -->
<g fill="none" stroke="#000" stroke-width=".25">
<path d="M161.3 8.7v.8M161.3 9.8v.8M161.3 11v.8M161.3 12.1v.8M161.3 13.3v.8M161.3 14.4v.8M161.3 15.6v.8M161.3 16.8v.7M161.3 17.9v.8M161.3 19.1v.7M161.8 7.8h-.5v.5M162.2 7.8h.8"/>
<path d="M163.3 7.8h.8M164.5 7.8h.8M165.7 7.8h.7M166.8 7.8h.8M168 7.8h.7M169.1 7.8h.8M170.3 7.8h.7M171.4 7.8h.8M172.6 7.8h.8M173.8 7.8h.7M174.9 7.8h.8M176.1 7.8h.7"/>
<path d="M177.2 7.8h.8M178.4 7.8h.8M179.5 7.8h.8M180.7 7.8h.8M181.8 7.8h.8M183 7.8h.8M184.1 7.8h.8M185.3 7.8h.8M186.5 7.8h.7M187.6 7.8h.8M188.8 7.8h.7M189.9 7.8h.8"/>
<path d="M191.1 7.8h.8M192.2 7.8h.8M193.4 7.8h.8M194.6 7.8h.7M195.7 7.8h.8M196.9 7.8h.7M198 7.8h.8M199.2 7.8h.8M200.3 7.8h.8M201.5 7.8h.8M202.6 7.8h.8M203.8 7.8h.8"/>
<path d="M205 7.8h.7M206.1 7.8h.8M207.3 7.8h.7M208.4 7.8h.8M209.6 7.8h.8M210.7 7.8h.8M211.9 7.8h.8M213 7.8h.8M214.2 7.8h.8M215.4 7.8h.7M216.5 7.8h.8M217.7 7.8h.7"/>
<path d="M218.8 7.8h.8M220 7.8h.7M221.1 7.8h.8M222.3 7.8h.8M223.5 7.8h.7M224.6 7.8h.8M225.8 7.8h.7M226.9 7.8h.8M228.1 7.8h.8M229.2 7.8h.8M230.4 7.8h.8M231.5 7.8h.8"/>
<path d="M232.7 7.8h.8M233.8 7.8h.8M235 7.8h.8M236.2 7.8h.7M237.3 7.8h.8M238.5 7.8h.7M239.6 7.8h.8M240.8 7.8h.8M242 7.8h.7M243.1 7.8h.8M244.3 7.8h.7M245.4 7.8h.8"/>
<path d="M246.6 7.8h.7M247.7 7.8h.8M248.9 7.8h.8M250 7.8h.8M251.2 7.8h.8M252.3 7.8h.8M253.5 7.8h.8M254.7 7.8h.7M255.8 7.8h.8M257 7.8h.7M258.1 7.8h.8M259.3 7.8h.8"/>
<path d="M260.4 7.8h.6v.5M261 8.7v.8M261 9.8v.8M261 11v.8M261 12.1v.8M261 13.3v.8M261 14.4v.8M261 15.6v.8M261 16.8v.7M261 17.9v.8M261 19.1v.7M58.7 26.7v-19.6h203v168h-54.5"/>
<path d="M161.3 20.2v.8M161.3 21.4v.8M161.3 22.6v.7M161.3 23.7v.8M161.3 24.9v.7M161.3 26v.8M161.3 27.2v.7M161.3 28.3v.8M161.3 29.5v.8M161.3 30.6v.8M161.3 31.8v.8M161.3 32.9v.8"/>
<path d="M161.3 34.1v.8M161.3 35.3v.7M161.3 36.4v.8M161.3 37.6v.7M161.3 38.7v.8M161.3 39.9v.8M261 20.2v.8M261 21.4v.8M261 22.6v.7M261 23.7v.8M261 24.9v.7M261 26v.8"/>
<path d="M261 27.2v.7M261 28.3v.8M261 29.5v.8M261 30.6v.8M261 31.8v.8M261 32.9v.8M261 34.1v.8M261 35.3v.7M261 36.4v.8M261 37.6v.7M261 38.7v.8M261 39.9v.8"/>
<path d="M161.3 42.2v.5h.5M161.3 41v.8M162.2 42.7h.8M163.3 42.7h.8M164.5 42.7h.8M165.7 42.7h.7M166.8 42.7h.8M168 42.7h.7M169.1 42.7h.8M170.3 42.7h.7M171.4 42.7h.8M172.6 42.7h.8"/>
<path d="M173.8 42.7h.7M174.9 42.7h.8M176.1 42.7h.7M177.2 42.7h.8M178.4 42.7h.8M179.5 42.7h.8M180.7 42.7h.8M181.8 42.7h.8M183 42.7h.8M184.1 42.7h.8M185.3 42.7h.8M186.5 42.7h.7"/>
<path d="M187.6 42.7h.8M188.8 42.7h.7M189.9 42.7h.8M191.1 42.7h.8M192.2 42.7h.8M193.4 42.7h.8M194.6 42.7h.7M195.7 42.7h.8M196.9 42.7h.7M198 42.7h.8M199.2 42.7h.8M200.3 42.7h.8"/>
<path d="M201.5 42.7h.8M202.6 42.7h.8M203.8 42.7h.8M205 42.7h.7M206.1 42.7h.8M207.3 42.7h.7M208.4 42.7h.8M209.6 42.7h.8M210.7 42.7h.8M211.9 42.7h.8M213 42.7h.8M214.2 42.7h.8"/>
<path d="M215.4 42.7h.7M216.5 42.7h.8M217.7 42.7h.7M218.8 42.7h.8M220 42.7h.7M221.1 42.7h.8M222.3 42.7h.8M223.5 42.7h.7M224.6 42.7h.8M225.8 42.7h.7M226.9 42.7h.8M228.1 42.7h.8"/>
<path d="M229.2 42.7h.8M230.4 42.7h.8M231.5 42.7h.8M232.7 42.7h.8M233.8 42.7h.8M235 42.7h.8M236.2 42.7h.7M237.3 42.7h.8M238.5 42.7h.7M239.6 42.7h.8M240.8 42.7h.8M242 42.7h.7"/>
<path d="M243.1 42.7h.8M244.3 42.7h.7M245.4 42.7h.8M246.6 42.7h.7M247.7 42.7h.8M248.9 42.7h.8M250 42.7h.8M251.2 42.7h.8M252.3 42.7h.8M253.5 42.7h.8M254.7 42.7h.7M255.8 42.7h.8"/>
<path d="M257 42.7h.7M258.1 42.7h.8M259.3 42.7h.8M261 42.2v.5h-.6M261 41v.8M63.5 127.5l3.6 14.7M105.1 127.3h-12.1l-2.9 9M131.7 154.8h10.3l2.9 5.8M58.7 176.8v12.2M98.9 161.2h-13.1l-2.9 5.9M60.2 188.6h20.4M82.2 181v8"/>
<path d="M85 181.1l4.2 6.6h22.9"/>
</g>
<path d="M89.9 136.2l.4 .3-.7 1zM66.6 141.2l.5-.1v1.1zM82.7 167l.4 .2-.9 1.2zM144.7 160.8l.4-.3 .5 1.5zM58.7 188.6l1.5-.3v.5zM80.6 188.3l1.6 .3-1.6 .2zM84.2 179.8l1 1.1-.4 .3z" fill="#000" stroke="#000" stroke-width=".21"/>
<!-- layer: CENTER -->
<g fill="none" stroke="#000" stroke-width=".25">
<path d="M58.7 67.2h4.7M64.1 67.2h.8M65.7 67.2h3.8M70.3 67.2h.8M71.8 67.2h3.9M76.5 67.2h.7M78 67.2h3.9M82.6 67.2h.8M84.2 67.2h3.8M88.8 67.2h.8M90.3 67.2h3.9M95 67.2h.7"/>
<path d="M96.5 67.2h3.9M101.1 67.2h.8M102.7 67.2h3.8M107.3 67.2h.8M108.8 67.2h4.7M75.4 102.8l4.3 .2M80.5 103.1l.7 .1M82 103.3l3.7 .9M86.4 104.5l.8 .2M87.9 105l3.6 1.5M92.1 106.8l.7 .4M93.5 107.6l3.2 2.1"/>
<path d="M97.3 110.2l.6 .5M98.5 111.1l2.8 2.7M101.8 114.4l.5 .5M102.8 115.5l2.3 3.1M105.5 119.3l.4 .6M106.3 120.6l1.7 3.5M108.3 124.8l.3 .7M108.8 126.2l1.1 3.7M110 130.7l.2 .7M110.3 132.2l.4 3.8M110.7 136.8l.1 .8M110.8 138.3l-.4 4.4"/>
<path d="M166.6 131.5v3.1M166.6 135.4v.8M166.6 136.9v3.9M166.6 141.6v.7M166.6 143.1v3.9M166.6 147.7v.8M166.6 149.3v3.8M166.6 153.9v.8M166.6 155.4v3.9M82.2 167.8v2.3M82.2 170.9v.8M82.2 172.4v3.9"/>
<path d="M82.2 177v.8M82.2 178.6v2.3M166.6 160.1v.7M166.6 161.6v3.9M166.6 166.2v.8M166.6 167.8v3.8M166.6 172.4v.8M166.6 173.9v3.1"/>
</g>
<!-- layer: CEN -->
<path d="M82.2 173.6v2.3M82.2 176.2v.4M82.2 177v2.3" fill="none" stroke="#000" stroke-width=".25"/>
<!-- layer: 0 -->
<g fill="none" stroke="#000" stroke-width=".21">
<path d="M75.3 104.4l2.3 9.1M75.3 104.4l.2 1M75.3 104.4l.7 2.7M75.5 105.4v.1M75.9 103.4l.9 2.9a.94 .94 0 0 0-.7 .9M75.9 103.4a.89 .89 0 0 0-.6 1M76 107.1l.1 .6M76 107.1l.1 .1M76.1 107.2l1.8 7.4M76.5 103.2h.1M76.6 103.2l6.5 23.9v.7M76.6 103.2l.7 3"/>
<path d="M76.6 103.2l-.7 .2M76.6 103.3l2.9 10.6M76.6 103.3l.9 2.9M76.7 103.4h.1M76.7 103.2l.2 .1 2.8 10.6M76.8 106.2a.98 .98 0 0 0-.8 .9M77.4 106.2h.1M77.4 106.2l4 14.2 1.8 6.7 .1 .7M77.5 106.2h.2M77.6 106.2h.1M77.7 106.2l.4-.1 .8 3.1M77.7 106.2l.8 3.1"/>
<path d="M77.9 114.6l1.1 5.3 .8 5.5M78.1 106.1l.6 2.1M78.2 108.3l.5-.1 .3 1M78.4 109.2l.2 .1M78.6 109.3l.4 1.6M78.7 109.3l.5 1.6 .2-.1M78.7 109.3l.5 1.6h-.2M78.7 109.3h-.1M78.9 114.1l-.5 .2-.5 .3M79 109.2l-.3 .1M79 109.2l.4 1.6M79 109.2l.2 .1 .3 1.4"/>
<path d="M79 110.9l.3 1.1h.2M79 110.9l-.1 .1M79.3 112.1v-.2l-.1 .2M79.3 112.1v.1M79.4 110.8l.3 1-.3 .1-.2-1 .3 1.1M79.5 112l-.2 .1M79.5 110.7l-.1 .1M79.5 113.9l3.6 13.2 .1 .7M79.5 113.9l-2.2-7.7-.5 .1 2.1 7.7-.8 .3-.2 .4M79.5 110.7l.3 1M79.8 111.7l-.1 .3h-.2M79.8 111.7v.1"/>
<path d="M79.8 111.8l-.1 .2M76.6 135.9a.95 .95 0 0 0-.4 1.2 .95 .95 0 0 0 1 .6M76.7 136.3a.56 .56 0 0 0-.2 .6 .56 .56 0 0 0 .4 .4M76.7 136.3h.1M76.9 136.5l-.1 .3 .3 .2M76.9 137.3h.1M77 137l-.1 .1M77.1 136.5l.3 .2-.2 .3M77.2 137.5v.2zM77.2 136.2h.1M77.2 136.2h-.1M77.2 137h-.2"/>
<path d="M77.2 136.4l-.4 .1-.1 .3 .2 .3M77.2 136.4l.2 .2v.3l-.5 .2M77.2 136.2a.58 .58 0 0 1 .3 1M77.2 136.4l-.4 .1M77.3 137.5v.1M77.3 137.4h.2h-.2M77.3 137.5h.1M77.4 136.9l-.2 .1M77.4 137.2h.1M77.5 137.1v.1M77.5 137.2h-.1M77.6 137.5l-.2 .1"/>
<path d="M78.7 134.3h.1M78.7 134.3l-2.1 1.6v.2M78.7 134.3l.1 .1M79.6 135.7h.1M79.6 135.7l-2.3 1.8M79.6 135.7l-2.2 1.6M79.7 135.8l.1 .1-1.1 .9-1.2 .6M79.8 125.4l.4 3.3M79.8 125.4l.1 .4M79.9 125.8l.9 8.2M79.9 125.8l.3 2.9 .9-.1 .4 4.1-.5 1 .6-.9M79.9 125.8l.9-.2v-.4a84.4 84.4 0 0 0-1.9-11.2l.5-.1 3.7 13.2"/>
<path d="M79.9 125.8l.3 2.9M80.2 131.7a5.2 5.2 0 0 1-1.2 2.3M80.2 128.7l.6 5.3 .2-.3M80.4 130.5l-.1 1zM80.4 130.4a5.1 5.1 0 0 1-1.7 3.9M80.4 130.4v.1M80.4 132l-.1 .3M80.5 128.6l-.3 .1M80.5 131.6h-.1v-1v1l-.4 1.2M80.6 132.1v.7M80.7 133.2h.1M80.8 134.3l-1.2 1.4"/>
<path d="M80.8 125.2l-1 .2M80.8 134l.2 .1M80.8 134l.1 .1M80.8 134.1l-.1 .2-.3-2.7a7.1 7.1 0 0 1-3.8 4.5 .75 .75 0 0 0-.3 .9 .75 .75 0 0 0 .9 .4h.1a11.2 11.2 0 0 0 3.4-3.1h.1M80.9 134.2l-1.3 1.5M80.9 134.2h.1a10 10 0 0 1-3.7 3.3M80.9 134.2h.1M80.9 134.1h.1M81 134.1l-.2 .2M81.2 133.9l-.2 .3 .1 .1M81.2 133.9l-.2 .1M81.3 133.9h-.1"/>
<path d="M81.3 133.9l-.8 1.2-.7 .8M81.3 133.9h.1M81.5 132.9h.1l-.4 1M81.6 132.8h.1M81.7 132.9l-.4 1M82.5 124.2l.1 .1M82.5 124.3l.1 .1M82.6 124.4l.7 2.4 .1-.1M82.6 124.3v.1M82.7 125l.1 .1M82.7 124.3l.2 .7-.2-.7h.3l.2 .7M82.7 124.3h-.1"/>
<path d="M82.7 124.3l-.1 .1M82.8 125.1l.1-.1 .5 1.7M82.9 128.1h.1M83 129.3h.1M83 124.2l.1 .2M83 124.2l-.3 .1M83 124.2l.1 .1 .2 .8M83 128.7l-1.3 4.2 .8-2.1 .6-2.1M83 127.2l.1 .6zM83 127.2l-.6-2.1-1.6 .5 .3 3 1.9-.5-1.4 4.7 .8-2.3 .6-2.4M83 128.7h-.1M83 127.8v.3"/>
<path d="M83 128.7h.1M83 129l-.1 .4 .3-.2M83.1 127.8a23.1 23.1 0 0 1-2.1 6.3M83.1 129.2l.1-.3-.2 .4M83.1 127.8l-.1 .3M83.1 127.1h.1l.1 .7M83.1 128.5h.1M83.1 128.4l.1 .4M83.1 128.4v.1M83.2 125h-.3l.5 1.7M83.2 127.8h.1l-.2 .9M83.2 128.4v.7"/>
<path d="M83.2 128.4v.5l-.1-.4M83.2 127.8l-.2 .9M83.2 125l.4 1.7M83.2 125l.1 .1M83.2 129.1v.1M83.2 128h.1M83.2 129.1h.1M83.3 129l-.1 .1M83.3 129.1l-.1 .1M83.3 127.8h.1M83.3 126.8l-.1 .1M83.3 125.1l.4 1.4-.1 .1"/>
<path d="M83.6 126.7h-.2M64.4 159.8h9.1v.8h-9.1zM64.5 159.8v-1.4h8.9v1.4M65 160.6l1.1 .8 .2 .3a4.9 4.9 0 0 0 .3 3l1.9 2.1v2.9M68.6 169.7l.1 1 .6 1.4v3h20.4v-1.5h-5.4M71.6 162.2a6.5 6.5 0 0 1 2.3 5.8l.5 .2M71.8 161.4l-.2 .8M72.9 160.6l-1.1 .8M74.4 168.2a9.1 9.1 0 0 1 6.7-1.3 5 5 0 0 1 3.8 4.8v1.9M75.2 173.7l3.6-1.8 .7 .1 .1 1.7M78 175.1v4.6a13 13 0 0 1 6.3 .1l2.1-.3v-4.4M78 177.2l.1 .1"/>
<path d="M78 178h.1M78.1 177.3h8.2M78.1 177.8h-.1M78.2 177.8h7.9M78.3 178.1h7.8M79 173.7v.3h1.1M80.1 173.7h-5.4v1.4M80.6 172.6h3.2M80.6 172.5l-.4 .4v1.6l.4 .4h3.4l.2-.4v-1.6l-.1-.2-.3-.2M80.6 175.1l-.4-.2-.1-.3v-1.6v-.3l.5-.3 3.5 .1 .2 .5v1.6v.2l-.5 .3M84.9 171.9l3.1 1.7M85.4 173.6v.4h-1.1"/>
<path d="M86.3 177h-8.3M86.3 177h.1M86.3 177.8h.1M86.4 177.2l-.1 .1M86.4 178h-.1"/>
<circle cx="77.1" cy="136.7" r=".55"/>
<circle cx="77.1" cy="136.8" r=".61"/>
<circle cx="77.1" cy="136.7" r=".36"/>
<circle cx="80.8" cy="173" r=".12"/>
<circle cx="80.8" cy="173.7" r=".12"/>
<circle cx="80.8" cy="174.1" r=".12"/>
<circle cx="80.8" cy="173.4" r=".12"/>
<circle cx="80.8" cy="174.5" r=".12"/>
</g>
<!-- layer: #1-CEN -->
<path d="M76.9 136.2l.3 1.1M77.7 136.6l-1.2 .3" fill="none" stroke="#000" stroke-width=".21"/>
<!-- layer: 6 -->
<path d="M135.7 26.7h-77v148.4h148.5v-79" fill="none" stroke="#000" stroke-width=".25"/>
<text font-size="8.8" x="62.3" y="23">DST-630 (개폐)</text>
<text font-size="4.4" x="57" y="201.7">※주의: 비데 개폐높이 포함, 설치부위 도기허용차는 ±5%이므로 반드시 실측 확인 후 시공하십시오.</text>
<g font-size="2.8">
<text x="163.1" y="13.8">KS L1551위생도기 기준에 따라</text>
<text x="163.3" y="17.2">실 제품 치수는 아래와 같은 도기 허용공차 내에서 변할 수 있습니다.</text>
<text x="163.3" y="20.7">① 40mm미만 : ±2mm</text>
<text x="196.3" y="20.7">(KS)</text>
<text x="163.3" y="24.1">② 40mm이상 : ±5%</text>
<text x="163.3" y="27.5">③ 최대 허용공차 : ±25mm</text>
<text x="196.6" y="24.1">(KS)</text>
<text x="197.6" y="27.5">(KS)</text>
<text x="163" y="31">※정확한 시공을 위해서 반드시 제품 사이즈를 실측하고 시공하여 주시기 바랍니다.</text>
<text x="163.3" y="37.7">예시) 길이 655mm는 630~680mm까지의 치수 허용차를 가집니다.</text>
</g>
<g font-size="2.6">
<text x="118.4" y="68.1">400</text>
<text x="50.8" y="77.7">250</text>
<text x="43.1" y="139.8">940</text>
<text x="122.9" y="148.6">710</text>
<text x="47.8" y="155.7">520</text>
<text x="116.5" y="161.3">380</text>
<text x="52" y="170.3">150</text>
</g>
<g font-size="2.4">
<text x="89.6" y="190.2">(구 VG2 100 염비관)</text>
<text x="89.8" y="187.1">VN 100 SDR33</text>
</g>
<g font-size="2.2">
<text x="83.5" y="43.3">655</text>
<text x="50.1" y="93.7">(15A)</text>
<text x="50.1" y="90.9">R1/2</text>
<text x="84.4" y="99.1">720</text>
<text x="51.6" y="126.8">TFC 630N</text>
<text x="93.6" y="126.1">DST 630</text>
<text x="131.7" y="153.9">DL P4010</text>
<text x="86.5" y="160.4">TFC 722N</text>
<text x="69.2" y="183.7">285</text>
<text x="91.1" y="180.9">TFC 202VN</text>
<text x="68.5" y="187.7">305</text>
<text x="82.7" y="192.5">675</text>
</g>
</svg>
